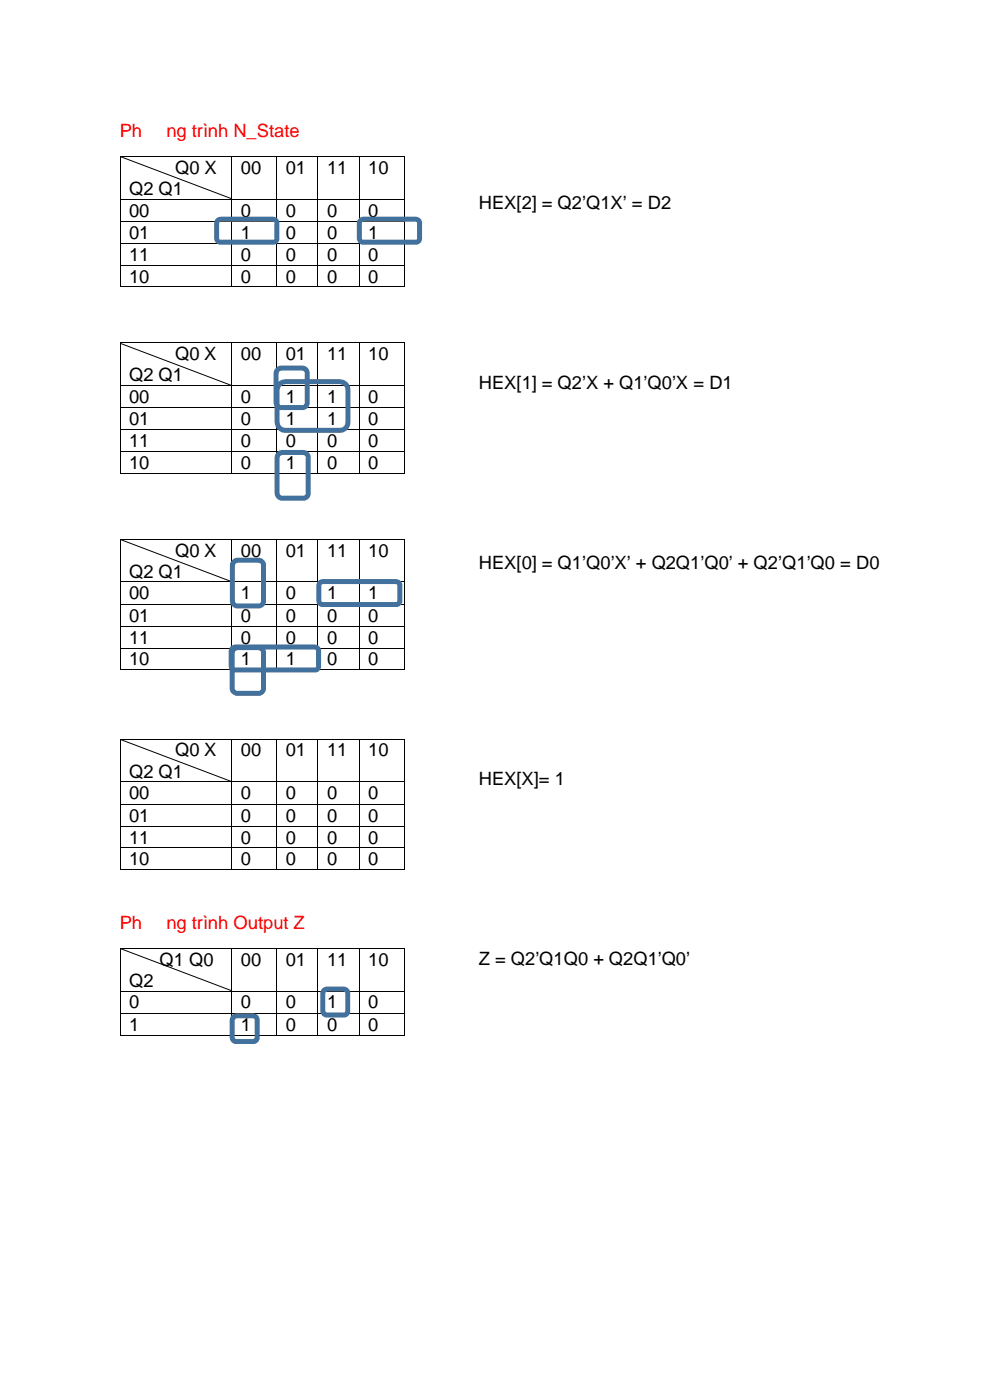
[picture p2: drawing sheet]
<svg xmlns="http://www.w3.org/2000/svg" width="210mm" height="297mm" viewBox="0 0 210 297" stroke-linecap="round" stroke-linejoin="round" font-family="sans-serif">
<g fill="#000">
<path d="M25.4 33.1l.1 .1zM49.1 33.1l.2 .1zM58.7 33.1l.1 .1zM67.4 33.1l.1 .1zM76.1 33.1l.1 .1zM85.6 33.1l.2 .1zM25.4 42.2l.1 .1zM25.4 46.9l.1 .1zM25.4 51.5l.1 .1zM25.4 56.2l.1 .1zM49.1 42.2l.2 .1zM49.1 46.9l.2 .1z"/>
<path d="M49.1 51.5l.2 .1zM49.1 56.2l.2 .1zM58.7 42.2l.1 .1zM58.7 46.9l.1 .1zM58.7 51.5l.1 .1zM58.7 56.2l.1 .1zM67.4 42.2l.1 .1zM67.4 46.9l.1 .1zM67.4 51.5l.1 .1zM67.4 56.2l.1 .1zM76.1 42.2l.1 .1zM76.1 46.9l.1 .1z"/>
<path d="M76.1 51.5l.1 .1zM76.1 56.2l.1 .1zM85.6 42.2l.2 .1zM85.6 46.9l.2 .1zM85.6 51.5l.2 .1zM85.6 56.2l.2 .1zM25.4 60.8l.1 .1zM25.4 72.7l.1 .1zM49.1 60.8l.2 .1zM49.1 72.7l.2 .1zM58.7 60.8l.1 .1zM58.7 72.7l.1 .1z"/>
<path d="M67.4 60.8l.1 .1zM67.4 72.7l.1 .1zM76.1 60.8l.1 .1zM76.1 72.7l.1 .1zM85.6 60.8l.2 .1zM85.6 72.7l.2 .1zM25.4 81.8l.1 .1zM25.4 86.5l.1 .1zM25.4 91.1l.1 .2zM25.4 95.8l.1 .1zM49.1 81.8l.2 .1zM49.1 86.5l.2 .1z"/>
<path d="M49.1 91.1l.2 .2zM49.1 95.8l.2 .1zM58.7 81.8l.1 .1zM58.7 86.5l.1 .1zM58.7 91.1l.1 .2zM58.7 95.8l.1 .1zM67.4 81.8l.1 .1zM67.4 86.5l.1 .1zM67.4 91.1l.1 .2zM67.4 95.8l.1 .1zM76.1 81.8l.1 .1zM76.1 86.5l.1 .1z"/>
<path d="M76.1 91.1l.1 .2zM76.1 95.8l.1 .1zM85.6 81.8l.2 .1zM85.6 86.5l.2 .1zM85.6 91.1l.2 .2zM85.6 95.8l.2 .1zM25.4 100.4l.1 .1zM25.4 114.3l.1 .1zM49.1 100.4l.2 .1zM49.1 114.3l.2 .1zM58.7 100.4l.1 .1zM58.7 114.3l.1 .1z"/>
<path d="M67.4 100.4l.1 .1zM67.4 114.3l.1 .1zM76.1 100.4l.1 .1zM76.1 114.3l.1 .1zM85.6 100.4l.2 .1zM85.6 114.3l.2 .1zM25.4 123.4l.1 .1zM25.4 128.1l.1 .2zM25.4 132.8l.1 .1zM25.4 137.4l.1 .1zM49.1 123.4l.2 .1zM49.1 128.1l.2 .2z"/>
<path d="M49.1 132.8l.2 .1zM49.1 137.4l.2 .1zM58.7 123.4l.1 .1zM58.7 128.1l.1 .2zM58.7 132.8l.1 .1zM58.7 137.4l.1 .1zM67.4 123.4l.1 .1zM67.4 128.1l.1 .2zM67.4 132.8l.1 .1zM67.4 137.4l.1 .1zM76.1 123.4l.1 .1zM76.1 128.1l.1 .2z"/>
<path d="M76.1 132.8l.1 .1zM76.1 137.4l.1 .1zM85.6 123.4l.2 .1zM85.6 128.1l.2 .2zM85.6 132.8l.2 .1zM85.6 137.4l.2 .1zM25.4 142.1l.1 .1zM25.4 156.7l.1 .1zM49.1 142.1l.2 .1zM49.1 156.7l.2 .1zM58.7 142.1l.1 .1zM58.7 156.7l.1 .1z"/>
<path d="M67.4 142.1l.1 .1zM67.4 156.7l.1 .1zM76.1 142.1l.1 .1zM76.1 156.7l.1 .1zM85.6 142.1l.2 .1zM85.6 156.7l.2 .1zM25.4 165.8l.1 .1zM25.4 170.6l.1 .1zM25.4 175.2l.1 .1zM25.4 179.8l.1 .2zM49.1 165.8l.2 .1zM49.1 170.6l.2 .1z"/>
<path d="M49.1 175.2l.2 .1zM49.1 179.8l.2 .2zM58.7 165.8l.1 .1zM58.7 170.6l.1 .1zM58.7 175.2l.1 .1zM58.7 179.8l.1 .2zM67.4 165.8l.1 .1zM67.4 170.6l.1 .1zM67.4 175.2l.1 .1zM67.4 179.8l.1 .2zM76.1 165.8l.1 .1zM76.1 170.6l.1 .1z"/>
<path d="M76.1 175.2l.1 .1zM76.1 179.8l.1 .2zM85.6 165.8l.2 .1zM85.6 170.6l.2 .1zM85.6 175.2l.2 .1zM85.6 179.8l.2 .2zM25.4 184.5l.1 .1zM49.1 184.5l.2 .1zM58.7 184.5l.1 .1zM67.4 184.5l.1 .1zM76.1 184.5l.1 .1zM85.6 184.5l.2 .1z"/>
<path d="M25.4 201.1l.1 .1zM25.4 210.2l.1 .1zM25.4 214.9l.1 .2zM25.4 219.5l.1 .2zM49.1 201.1l.2 .1zM49.1 210.2l.2 .1zM49.1 214.9l.2 .2zM49.1 219.5l.2 .2zM58.7 201.1l.1 .1zM58.7 210.2l.1 .1zM58.7 214.9l.1 .2zM58.7 219.5l.1 .2z"/>
<path d="M67.4 201.1l.1 .1zM67.4 210.2l.1 .1zM67.4 214.9l.1 .2zM67.4 219.5l.1 .2zM76.1 201.1l.1 .1zM76.1 210.2l.1 .1zM76.1 214.9l.1 .2zM76.1 219.5l.1 .2zM85.6 201.1l.2 .1zM85.6 210.2l.2 .1zM85.6 214.9l.2 .2zM85.6 219.5l.2 .2z"/>
</g>
<g fill="none" stroke="#000" stroke-width=".21">
<path d="M25.5 33.2v8.9M25.6 33.1h23.5M25.6 33.2l23.5 9M49.2 33.2v8.9M49.3 33.1h9.3M58.7 33.2v8.9M58.8 33.1h8.6M67.5 33.2v8.9M67.6 33.1h8.5M76.2 33.2v8.9M76.3 33.1h9.3M85.7 33.2v8.9"/>
<path d="M25.5 42.3v4.5M25.5 47v4.5M25.5 51.7v4.4M25.5 56.3v4.4M25.6 42.2h23.5M25.6 46.9h23.5M25.6 51.6h23.5M25.6 56.2h23.5M49.2 42.3v4.5M49.2 47v4.5M49.2 51.7v4.4M49.2 56.3v4.4"/>
<path d="M49.3 42.2h9.3M49.3 46.9h9.3M49.3 51.6h9.3M49.3 56.2h9.3M58.7 42.3v4.5M58.7 47v4.5M58.7 51.7v4.4M58.7 56.3v4.4M58.8 42.2h8.6M58.8 46.9h8.6M58.8 51.6h8.6M58.8 56.2h8.6"/>
<path d="M67.5 42.3v4.5M67.5 47v4.5M67.5 51.7v4.4M67.5 56.3v4.4M67.6 42.2h8.5M67.6 46.9h8.5M67.6 51.6h8.5M67.6 56.2h8.5M76.2 42.3v4.5M76.2 47v4.5M76.2 51.7v4.4M76.2 56.3v4.4"/>
<path d="M76.3 42.2h9.3M76.3 46.9h9.3M76.3 51.6h9.3M76.3 56.2h9.3M85.7 42.3v4.5M85.7 47v4.5M85.7 51.7v4.4M85.7 56.3v4.4M25.5 72.9v8.8M25.6 60.9h23.5M25.6 72.7h23.5M25.6 72.9l23.5 8.9"/>
<path d="M49.2 72.9v8.8M49.3 60.9h9.3M49.3 72.7h9.3M58.7 72.9v8.8M58.8 60.9h8.6M58.8 72.7h8.6M67.5 72.9v8.8M67.6 60.9h8.5M67.6 72.7h8.5M76.2 72.9v8.8M76.3 60.9h9.3M76.3 72.7h9.3"/>
<path d="M85.7 72.9v8.8M25.5 82v4.4M25.5 86.7v4.4M25.5 91.3v4.4M25.5 95.9v4.5M25.6 81.9h23.5M25.6 86.6h23.5M25.6 91.2h23.5M25.6 95.8h23.5M49.2 82v4.4M49.2 86.7v4.4M49.2 91.3v4.4"/>
<path d="M49.2 95.9v4.5M49.3 81.9h9.3M49.3 86.6h9.3M49.3 91.2h9.3M49.3 95.8h9.3M58.7 82v4.4M58.7 86.7v4.4M58.7 91.3v4.4M58.7 95.9v4.5M58.8 81.9h8.6M58.8 86.6h8.6M58.8 91.2h8.6"/>
<path d="M58.8 95.8h8.6M67.5 82v4.4M67.5 86.7v4.4M67.5 91.3v4.4M67.5 95.9v4.5M67.6 81.9h8.5M67.6 86.6h8.5M67.6 91.2h8.5M67.6 95.8h8.5M76.2 82v4.4M76.2 86.7v4.4M76.2 91.3v4.4"/>
<path d="M76.2 95.9v4.5M76.3 81.9h9.3M76.3 86.6h9.3M76.3 91.2h9.3M76.3 95.8h9.3M85.7 82v4.4M85.7 86.7v4.4M85.7 91.3v4.4M85.7 95.9v4.5M25.5 114.5v8.9M25.6 100.5h23.5M25.6 114.4h23.5"/>
<path d="M25.6 114.5l23.5 8.9M49.2 114.5v8.9M49.3 100.5h9.3M49.3 114.4h9.3M58.7 114.5v8.9M58.8 100.5h8.6M58.8 114.4h8.6M67.5 114.5v8.9M67.6 100.5h8.5M67.6 114.4h8.5M76.2 114.5v8.9M76.3 100.5h9.3"/>
<path d="M76.3 114.4h9.3M85.7 114.5v8.9M25.5 123.6v4.5M25.5 128.3v4.4M25.5 132.9v4.5M25.5 137.6v4.4M25.6 123.5h23.5M25.6 128.2h23.5M25.6 132.8h23.5M25.6 137.5h23.5M49.2 123.6v4.5M49.2 128.3v4.4"/>
<path d="M49.2 132.9v4.5M49.2 137.6v4.4M49.3 123.5h9.3M49.3 128.2h9.3M49.3 132.8h9.3M49.3 137.5h9.3M58.7 123.6v4.5M58.7 128.3v4.4M58.7 132.9v4.5M58.7 137.6v4.4M58.8 123.5h8.6M58.8 128.2h8.6"/>
<path d="M58.8 132.8h8.6M58.8 137.5h8.6M67.5 123.6v4.5M67.5 128.3v4.4M67.5 132.9v4.5M67.5 137.6v4.4M67.6 123.5h8.5M67.6 128.2h8.5M67.6 132.8h8.5M67.6 137.5h8.5M76.2 123.6v4.5M76.2 128.3v4.4"/>
<path d="M76.2 132.9v4.5M76.2 137.6v4.4M76.3 123.5h9.3M76.3 128.2h9.3M76.3 132.8h9.3M76.3 137.5h9.3M85.7 123.6v4.5M85.7 128.3v4.4M85.7 132.9v4.5M85.7 137.6v4.4M25.5 156.9v8.9M25.6 142.1h23.5"/>
<path d="M25.6 156.8h23.5M25.6 156.9l23.5 8.9M49.2 156.9v8.9M49.3 142.1h9.3M49.3 156.8h9.3M58.7 156.9v8.9M58.8 142.1h8.6M58.8 156.8h8.6M67.5 156.9v8.9M67.6 142.1h8.5M67.6 156.8h8.5M76.2 156.9v8.9"/>
<path d="M76.3 142.1h9.3M76.3 156.8h9.3M85.7 156.9v8.9M25.5 166v4.5M25.5 170.7v4.4M25.5 175.3v4.5M25.6 165.9h23.5M25.6 170.6h23.5M25.6 175.2h23.5M25.6 179.9h23.5M49.2 166v4.5M49.2 170.7v4.4"/>
<path d="M49.2 175.3v4.5M49.3 165.9h9.3M49.3 170.6h9.3M49.3 175.2h9.3M49.3 179.9h9.3M58.7 166v4.5M58.7 170.7v4.4M58.7 175.3v4.5M58.8 165.9h8.6M58.8 170.6h8.6M58.8 175.2h8.6M58.8 179.9h8.6"/>
<path d="M67.5 166v4.5M67.5 170.7v4.4M67.5 175.3v4.5M67.6 165.9h8.5M67.6 170.6h8.5M67.6 175.2h8.5M67.6 179.9h8.5M76.2 166v4.5M76.2 170.7v4.4M76.2 175.3v4.5M76.3 165.9h9.3M76.3 170.6h9.3"/>
<path d="M76.3 175.2h9.3M76.3 179.9h9.3M85.7 166v4.5M85.7 170.7v4.4M85.7 175.3v4.5M25.5 180v4.4M25.6 184.6h23.5M49.2 180v4.4M49.3 184.6h9.3M58.7 180v4.4M58.8 184.6h8.6M67.5 180v4.4"/>
<path d="M67.6 184.6h8.5M76.2 180v4.4M76.3 184.6h9.3M85.7 180v4.4M25.5 201.3v8.8M25.5 210.4v4.5M25.5 215.1v4.4M25.6 201.1h23.5M25.6 201.3l23.5 8.9M25.6 210.2h23.5M25.6 215h23.5M25.6 219.6h23.5"/>
<path d="M49.2 201.3v8.8M49.2 210.4v4.5M49.2 215.1v4.4M49.3 201.1h9.3M49.3 210.2h9.3M49.3 215h9.3M49.3 219.6h9.3M58.7 201.3v8.8M58.7 210.4v4.5M58.7 215.1v4.4M58.8 201.1h8.6M58.8 210.2h8.6"/>
<path d="M58.8 215h8.6M58.8 219.6h8.6M67.5 201.3v8.8M67.5 210.4v4.5M67.5 215.1v4.4M67.6 201.1h8.5M67.6 210.2h8.5M67.6 215h8.5M67.6 219.6h8.5M76.2 201.3v8.8M76.2 210.4v4.5M76.2 215.1v4.4"/>
<path d="M76.3 201.1h9.3M76.3 210.2h9.3M76.3 215h9.3M76.3 219.6h9.3M85.7 201.3v8.8M85.7 210.4v4.5M85.7 215.1v4.4"/>
</g>
<g fill="#41719c">
<path d="M76.1 46.4l.9-.4h11.2a1.37 1.37 0 0 1 1.3 1.3v3.3a1.3 1.3 0 0 1-1.3 1.3h-11.2a1.37 1.37 0 0 1-1.3-1.3v-3.3zM76.8 47.2l.1-.1-.1 .2v-.1v3.6v-.2l.2 .2h-.1h11.4l-.1 .1 .3-.3v.2v-3.6v.1l-.2-.3 .1 .1h-11.5l.1-.1z"/>
<path d="M45.8 46.4l1-.4h11.2a1.37 1.37 0 0 1 1.3 1.3v3.3a1.3 1.3 0 0 1-1.3 1.3h-11.2a1.37 1.37 0 0 1-1.4-1.3v-3.3zM46.5 47.2l.1-.1-.1 .2v-.1v3.6v-.2l.2 .2h-.1h11.5l-.1 .1 .2-.3v.2v-3.6l.1 .1-.3-.3 .1 .1h-11.5l.1-.1z"/>
<path d="M58.9 81.1l.7-.5 .9-.2h11.6a2.24 2.24 0 0 1 2.2 2.3v6.9a2.17 2.17 0 0 1-2.2 2.2h-11.6a2.24 2.24 0 0 1-2.2-2.2v-6.9l.2-.9zM59.6 81.9l.1-.1-.4 .9v6.9l.1 .5 .4 .5 .4 .2h12.2l.7-.5 .2-.4v-7.5l-.5-.7-.7-.2h-11.6z"/>
<path d="M58.5 96.2l.8-.6 .6-.1h4.4a1.67 1.67 0 0 1 1.6 1.6v7.5a1.59 1.59 0 0 1-1.6 1.6h-4.4a1.67 1.67 0 0 1-1.6-1.6v-7.5zM59.4 96.7l-.1 .4 .1-.2v7.9l-.1-.2 .1 .4 .5 .2h-.2h4.8h-.2l.4-.1 .2-.5v.2v-7.9v.2l-.1-.4-.5-.2 .2 .1h-4.8l.2-.1z"/>
<path d="M58.5 78.1l.6-.4 .5-.1h4.5a1.67 1.67 0 0 1 1.6 1.6v6.2a1.59 1.59 0 0 1-1.6 1.6h-4.5a1.67 1.67 0 0 1-1.6-1.6v-6.2l.2-.6zM59.3 78.7l-.2 .5v-.2v6.6v-.2l.1 .4 .4 .2-.1-.1h4.8l-.2 .1 .4-.1 .2-.5-.1 .2v-6.6l.1 .2-.1-.4-.5-.2 .2 .1h-4.8l.1-.1z"/>
<path d="M67.7 123.1l.8-.2h15.5a1.37 1.37 0 0 1 1.3 1.3v3.3a1.3 1.3 0 0 1-1.3 1.3h-15.5a1.37 1.37 0 0 1-1.4-1.3v-3.3l.3-.8zM68.2 124h.1l-.1 .2v-.2v3.6v-.1l.3 .3-.2-.1h15.9l-.2 .1 .3-.3v.1v-3.5v.1l-.2-.3 .1 .1h-15.9l.1-.1z"/>
<path d="M48.8 137.3l.3-.3 .8-.3h16.9a1.37 1.37 0 0 1 1.3 1.4v3.3a1.3 1.3 0 0 1-1.3 1.3h-16.9a1.37 1.37 0 0 1-1.4-1.3v-3.3zM49.7 137.8h.1l-.2 .2v-.1v3.6v-.1l.3 .2h-.2h17.2h-.1l.3-.2v.1v-3.5v.1l-.3-.3h.2z"/>
<path d="M49.3 118.8l.5-.4 .6-.1h4.5a1.67 1.67 0 0 1 1.5 1.6v7.6a1.59 1.59 0 0 1-1.5 1.6h-4.5a1.67 1.67 0 0 1-1.6-1.6v-7.6l.1-.6zM50 119.6l-.2 .3 .1-.1v7.8l-.1-.1 .2 .3 .4 .3-.2-.1h4.8l-.1 .1 .3-.2 .2-.4v.1v-7.8v.1l-.1-.3-.4-.2h.1h-4.8h.2z"/>
<path d="M49.2 137.4l.5-.4 .6-.1h4.6a1.67 1.67 0 0 1 1.5 1.6v7.5a1.59 1.59 0 0 1-1.6 1.6h-4.4a1.67 1.67 0 0 1-1.7-1.6v-7.5l.2-.6zM50 138.1l-.2 .4v-.2l.1 8 .4 .3h-.1h4.8h-.1l.3-.1 .2-.5v.2v-7.9v.2l-.1-.4-.4-.2 .1 .1h-4.8l.1-.1z"/>
<path d="M68.4 209.7l.9-.4h3.6a1.37 1.37 0 0 1 1.4 1.4v3.8a1.3 1.3 0 0 1-1.4 1.4h-3.6a1.37 1.37 0 0 1-1.4-1.4v-3.8zM69.1 210.5l.1-.1-.2 .3 .1 4 .2 .1h3.6l.3-.1-.1 .1 .2-.3v-3.8l-.1-.3h-3.9z"/>
<path d="M49.1 215.4l1-.4h3.6a1.37 1.37 0 0 1 1.4 1.4v3.7a1.3 1.3 0 0 1-1.4 1.4h-3.6a1.37 1.37 0 0 1-1.4-1.4v-3.7zM50 216.1h.1l-.3 .3 .1 3.9 .2 .2h3.6l.2-.2-.1 .1 .3-.3v-3.7l-.2-.3z"/>
</g>
<g font-size="3.9" fill="#f00">
<text x="25.4" y="29">Phương trình N_State</text>
<text x="25.4" y="197">Phương trình Output Z</text>
</g>
<g font-size="3.9">
<text x="27.4" y="41.3">Q2 Q1</text>
<text x="37.1" y="36.8">Q0 X</text>
<text x="51.1" y="36.8">00</text>
<text x="60.6" y="36.8">01</text>
<text x="69.4" y="36.8">11</text>
<text x="78.1" y="36.8">10</text>
<text x="27.4" y="45.9">00</text>
<text x="51.1" y="45.9">0</text>
<text x="60.6" y="45.9">0</text>
<text x="69.4" y="45.9">0</text>
<text x="78.1" y="45.9">0</text>
<text x="101.6" y="44.3">HEX[2] = Q2’Q1X’ = D2</text>
<text x="27.4" y="50.7">01</text>
<text x="51.1" y="50.7">1</text>
<text x="60.6" y="50.7">0</text>
<text x="69.4" y="50.7">0</text>
<text x="78.1" y="50.7">1</text>
<text x="27.4" y="55.3">11</text>
<text x="27.4" y="59.9">10</text>
<text x="51.1" y="55.3">0</text>
<text x="51.1" y="59.9">0</text>
<text x="60.6" y="55.3">0</text>
<text x="60.6" y="59.9">0</text>
<text x="69.4" y="55.3">0</text>
<text x="69.4" y="59.9">0</text>
<text x="78.1" y="55.3">0</text>
<text x="78.1" y="59.9">0</text>
<text x="37.1" y="76.5">Q0 X</text>
<text x="51.1" y="76.5">00</text>
<text x="60.6" y="76.5">01</text>
<text x="69.4" y="76.5">11</text>
<text x="78.1" y="76.5">10</text>
<text x="27.4" y="80.9">Q2 Q1</text>
<text x="101.6" y="82.5">HEX[1] = Q2’X + Q1’Q0’X = D1</text>
<text x="27.4" y="85.6">00</text>
<text x="51.1" y="85.6">0</text>
<text x="60.6" y="85.6">1</text>
<text x="69.4" y="85.6">1</text>
<text x="78.1" y="85.6">0</text>
<text x="27.4" y="90.3">01</text>
<text x="27.4" y="94.9">11</text>
<text x="51.1" y="90.3">0</text>
<text x="51.1" y="94.9">0</text>
<text x="60.6" y="90.3">1</text>
<text x="60.6" y="94.9">0</text>
<text x="69.4" y="90.3">1</text>
<text x="69.4" y="94.9">0</text>
<text x="78.1" y="90.3">0</text>
<text x="78.1" y="94.9">0</text>
<text x="27.4" y="99.6">10</text>
<text x="51.1" y="99.6">0</text>
<text x="60.6" y="99.6">1</text>
<text x="69.4" y="99.6">0</text>
<text x="78.1" y="99.6">0</text>
<text x="37.1" y="118.1">Q0 X</text>
<text x="51.1" y="118.1">00</text>
<text x="60.6" y="118.1">01</text>
<text x="69.4" y="118.1">11</text>
<text x="78.1" y="118.1">10</text>
<text x="27.4" y="122.6">Q2 Q1</text>
<text x="101.6" y="120.6">HEX[0] = Q1’Q0’X’ + Q2Q1’Q0’ + Q2’Q1’Q0 = D0</text>
<text x="27.4" y="127.2">00</text>
<text x="27.4" y="131.9">01</text>
<text x="51.1" y="127.2">1</text>
<text x="51.1" y="131.9">0</text>
<text x="60.6" y="127.2">0</text>
<text x="60.6" y="131.9">0</text>
<text x="69.4" y="127.2">1</text>
<text x="69.4" y="131.9">0</text>
<text x="78.1" y="127.2">1</text>
<text x="78.1" y="131.9">0</text>
<text x="27.4" y="136.5">11</text>
<text x="51.1" y="136.5">0</text>
<text x="60.6" y="136.5">0</text>
<text x="69.4" y="136.5">0</text>
<text x="78.1" y="136.5">0</text>
<text x="27.4" y="141.2">10</text>
<text x="51.1" y="141.2">1</text>
<text x="60.6" y="141.2">1</text>
<text x="69.4" y="141.2">0</text>
<text x="78.1" y="141.2">0</text>
<text x="37.1" y="160.5">Q0 X</text>
<text x="51.1" y="160.5">00</text>
<text x="60.6" y="160.5">01</text>
<text x="69.4" y="160.5">11</text>
<text x="78.1" y="160.5">10</text>
<text x="27.4" y="165">Q2 Q1</text>
<text x="101.6" y="166.5">HEX[X]= 1</text>
<text x="27.4" y="169.6">00</text>
<text x="51.1" y="169.6">0</text>
<text x="60.6" y="169.6">0</text>
<text x="69.4" y="169.6">0</text>
<text x="78.1" y="169.6">0</text>
<text x="27.4" y="174.3">01</text>
<text x="27.4" y="179">11</text>
<text x="51.1" y="174.3">0</text>
<text x="51.1" y="179">0</text>
<text x="60.6" y="174.3">0</text>
<text x="60.6" y="179">0</text>
<text x="69.4" y="174.3">0</text>
<text x="69.4" y="179">0</text>
<text x="78.1" y="174.3">0</text>
<text x="78.1" y="179">0</text>
<text x="27.4" y="183.6">10</text>
<text x="51.1" y="183.6">0</text>
<text x="60.6" y="183.6">0</text>
<text x="69.4" y="183.6">0</text>
<text x="78.1" y="183.6">0</text>
<text x="27.4" y="209.3">Q2</text>
<text x="33.9" y="204.9">Q1 Q0</text>
<text x="51.1" y="204.9">00</text>
<text x="60.6" y="204.9">01</text>
<text x="69.4" y="204.9">11</text>
<text x="78.1" y="204.9">10</text>
<text x="101.6" y="204.7">Z = Q2’Q1Q0 + Q2Q1’Q0’</text>
<text x="27.4" y="214">0</text>
<text x="51.1" y="214">0</text>
<text x="60.6" y="214">0</text>
<text x="69.4" y="214">1</text>
<text x="78.1" y="214">0</text>
<text x="27.4" y="218.7">1</text>
<text x="51.1" y="218.7">1</text>
<text x="60.6" y="218.7">0</text>
<text x="69.4" y="218.7">0</text>
<text x="78.1" y="218.7">0</text>
</g>
</svg>
